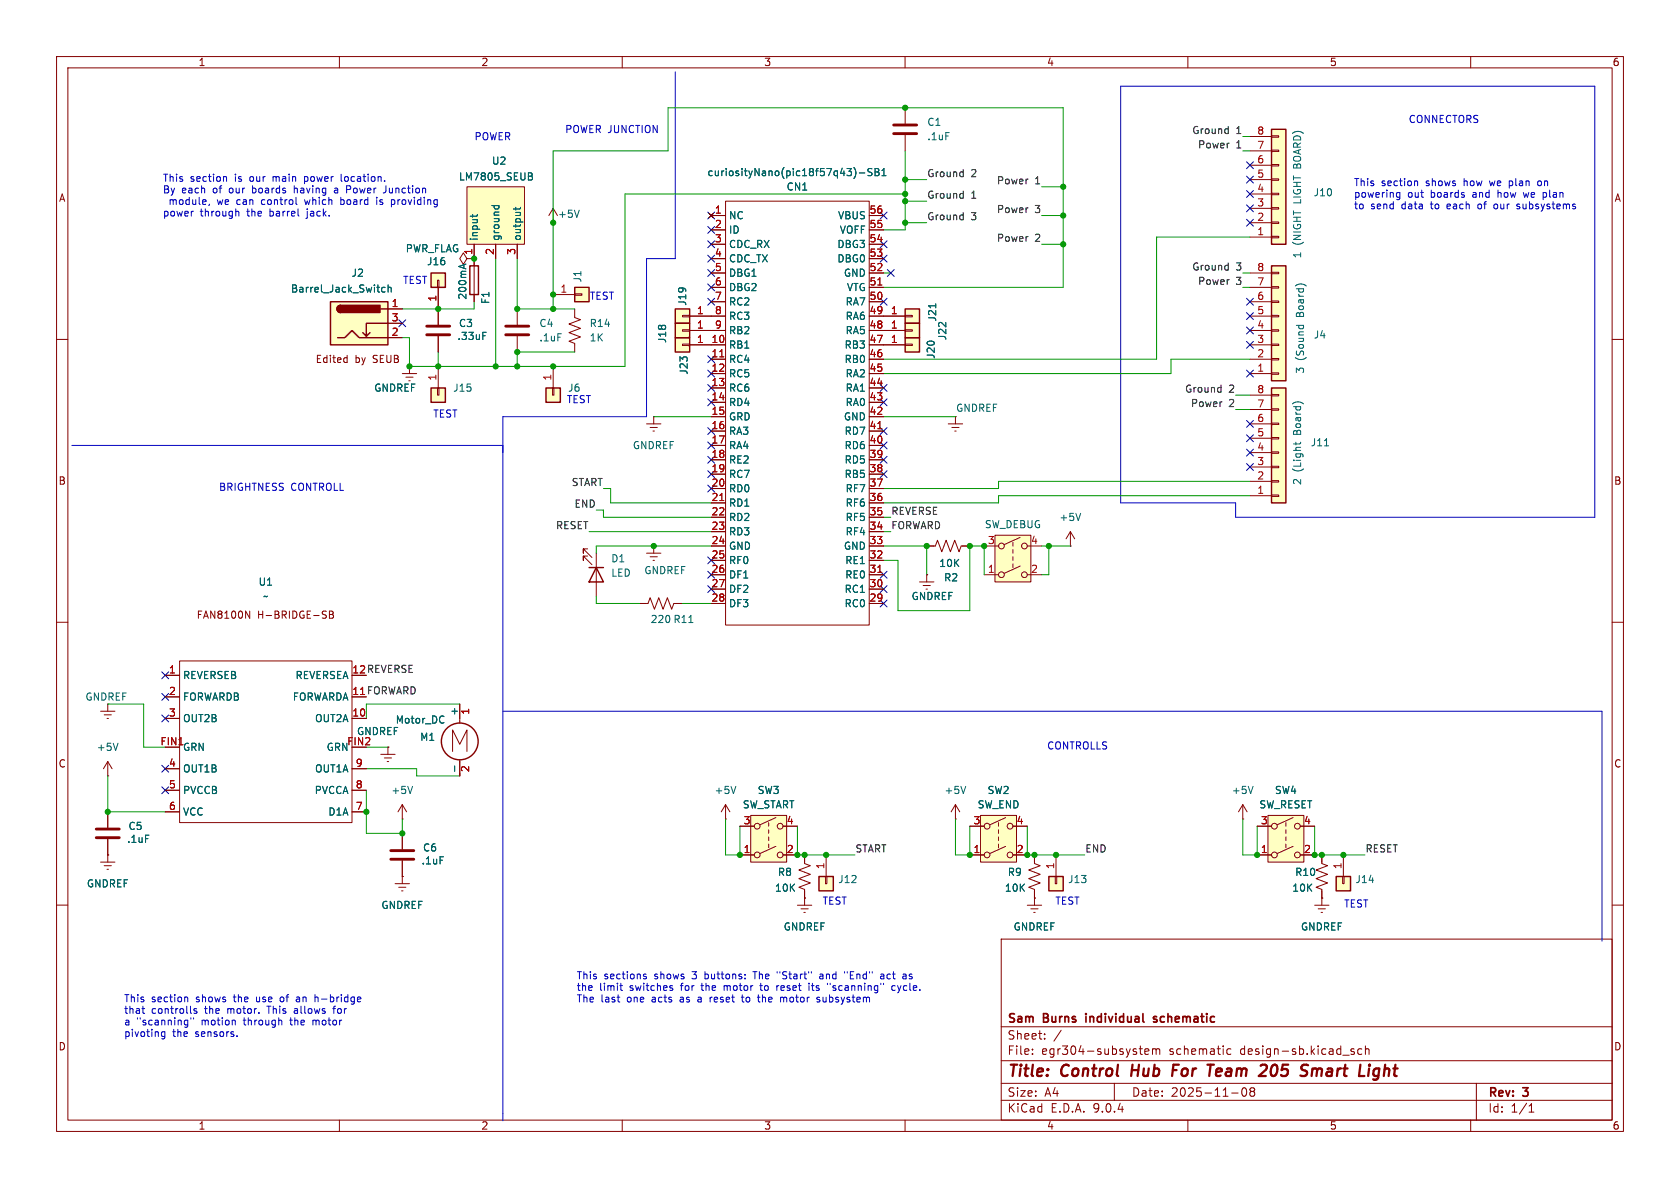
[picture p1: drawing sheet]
<svg xmlns="http://www.w3.org/2000/svg" width="297mm" height="210mm" viewBox="0 0 297 210" stroke-linecap="round" stroke-linejoin="round" font-family="sans-serif">
<g fill="none" stroke="#840000" stroke-width=".18">
<path d="M10 10h277v190h-277zM12 12h273v186h-273zM60 10v2M110 10v2M160 10v2M210 10v2M260 10v2M10 60h2M285 60h2M10 110h2M113 106.7h1.6l.3-1 .8 2 .8-2 .7 2 .8-2 .7 2 .4-1h1.5M285 110h2"/>
<path d="M10 160h2M177 166h108v32h-108zM285 160h2M60 198v2M110 198v2M160 198v2M177 194.5h108M177 191.5h108M177 187.5h108M177 181.5h108M182.5 186.3v.1M182.5 185.5v.1"/>
<path d="M184.7 183.6v.1M184.7 182.8v.1M187.6 182.1l-1.3 2M197 191.5v3M201.4 185.4h.6M201.8 186.4h.2M202.4 185.9l.7-.1-.1-.3-.4-.1-.2 .2 .1 .7h.5M203.7 185.5l.5-.1 .2 .2M203.7 185.4v1M204.4 185.6l.2-.2 .4 .1v.9M204.4 185.6v.8M210 198v2"/>
<path d="M217.6 185.5l-.4-.1-.3 .3v.4l.1 .2h.6M217.7 193.2h1.2M219.7 192.4l.2-.1a.81 .81 0 0 1 .6 .6 .81 .81 0 0 1-.3 .8l-.2 .1a.81 .81 0 0 1-.3-1.4zM221.2 192.9l-.2-.2 .2-.4 .5 .1 .1 .2-.3 .3M221.2 192.9l-.2 .3v.5l.2 .1 .5-.1 .1-.2-.1-.4-.2-.2M221.2 192.9h.3M238.9 185.5h.5M238.9 185.8l.5 .2 .1 .2-.3 .2-.4-.1M240.7 185.5l-.4-.1-.3 .3v.4l.2 .2h.5M241.4 185.5l.2-.1 .4 .1v.9M241.4 184.9v1.5M260 198v2"/>
<path d="M261 191.5v6.5M270.3 196.6h.9M270.3 195.5l.4-.4v1.5"/>
</g>
<g fill="none" stroke="#840000" stroke-width=".4">
<path d="M200.2 188.2l-.2 2M207.3 189.2h.7M208.4 188.2h-.9l-.3 2M215.8 188.9l-.6 .1-.2 .9 .2 .3h.4M216 189.4l-1 .1M225.3 188.2a1.41 1.41 0 0 0-.5 1.9l.4 .1M232 189.1a.49 .49 0 0 1 .9 .1M232 188.9l-.1 1.3M232.9 189.2l-.2 1M233.5 188.9l-.5 .1-.1 .2M243.1 189l.2-.1 .5 .1M243.7 190.1l-.6 .1"/>
<path d="M243.8 188.9l-.2 1.6a.62 .62 0 0 1-.7 .4"/>
</g>
<path d="M192 179.2v.1M192 179.7v1M204.5 179.8l-.4-.1-.2 .2 .1 .2 .5 .2v.3h-.6" fill="none" stroke="#840000" stroke-width=".3"/>
<path d="M121.8 110.1h.7" fill="none" stroke="#006464" stroke-width=".18"/>
<path d="M224.2 144.1h6.3v8.3h-6.3z" fill="#ffffc2"/>
<g fill="none" stroke="#840000" stroke-width=".18">
<path d="M103.9 97h-.8v.8v-.8l1.5 1.6M103.9 98.3h-.8v.8v-.8l1.5 1.5M105.4 97.8v7.6M114.3 97.8h2.5M114.9 98.4h1.3M115.4 99.1h.3M115.6 96.5h.1M115.6 96.5v1.3M222.2 146.1h2.6M222.2 151.1h2.6M224.2 144.1h6.3v8.3h-6.3zM227.3 145.4v.7"/>
<path d="M227.3 146.7v.6M227.3 148v.6M227.3 149.2v.7M228.6 144.5l-2.8 1.3M228.6 149.6l-2.8 1.3M229.9 146.1h2.5M229.9 151.1h2.5"/>
<circle cx="225.3" cy="146.1" r=".51"/>
<circle cx="225.3" cy="151.1" r=".51"/>
<circle cx="229.4" cy="146.1" r=".51"/>
<circle cx="229.4" cy="151.1" r=".51"/>
</g>
<path d="M104.1 100.3h2.6M105.4 100.3l1.3 2.6h-2.6z" fill="none" stroke="#840000" stroke-width=".25"/>
<path d="M132.7 144.1h6.4v8.3h-6.4z" fill="#ffffc2"/>
<g fill="none" stroke="#840000" stroke-width=".18">
<path d="M125.3 37.7l.8 .8M125.7 38.1h2.6M126.1 37.7l-.8 .8M128.3 35.6h25.4v74.9h-25.4zM153.7 38.1h2.5M125.7 40.6h2.6M125.7 43.2h2.6M125.7 45.7h2.6M125.7 48.3h2.6M125.7 50.8h2.6M125.7 53.3h2.6M125.7 55.9h2.6"/>
<path d="M125.7 58.4h2.6M153.7 40.6h2.5M153.7 43.2h2.5M153.7 45.7h2.5M153.7 48.3h2.5M153.7 50.8h2.5M153.7 53.3h2.5M153.7 55.9h2.5M153.7 58.4h2.5M71.1 66h2.6M71.8 66.7h1.2M72.3 67.3h.2"/>
<path d="M72.4 64.8h.1M72.4 64.8v1.2M125.7 61h2.6M125.7 63.5h2.6M125.7 66h2.6M125.7 68.6h2.6M125.7 71.1h2.6M125.7 73.7h2.6M125.7 76.2h2.6M125.7 78.7h2.6M153.7 61h2.5M153.7 63.5h2.5"/>
<path d="M153.7 66h2.5M153.7 68.6h2.5M153.7 71.1h2.5M153.7 73.7h2.5M153.7 76.2h2.5M153.7 78.7h2.5M125.7 81.3h2.6M125.7 83.8h2.6M125.7 86.4h2.6M125.7 88.9h2.6M125.7 91.4h2.6M125.7 94h2.6"/>
<path d="M125.7 96.5h2.6M125.7 99.1h2.6M153.7 81.3h2.5M153.7 83.8h2.5M153.7 86.4h2.5M153.7 88.9h2.5M153.7 91.4h2.5M153.7 94h2.5M153.7 96.5h2.5M153.7 99.1h2.5M125.7 101.6h2.6M125.7 104.1h2.6"/>
<path d="M125.7 106.7h2.6M153.7 101.6h2.5M153.7 104.1h2.5M153.7 106.7h2.5M128.3 144.8h.1M128.3 142.2l-.8 1.3M128.3 142.2l.7 1.3M128.3 142.2v2.6M130.8 146.1h2.5M130.8 151.1h2.5M132.7 144.1h6.4v8.3h-6.4zM135.9 145.4v.7"/>
<path d="M135.9 146.7v.6M135.9 148v.6M135.9 149.2v.7M137.2 144.5l-2.8 1.3M137.2 149.6l-2.8 1.3M138.4 146.1h2.6M138.4 151.1h2.6M219.7 144.8h.1M219.7 142.2l-.8 1.3M219.7 142.2l.8 1.3M219.7 142.2v2.6"/>
<circle cx="133.9" cy="151.1" r=".51"/>
<circle cx="133.9" cy="146.1" r=".51"/>
<circle cx="137.9" cy="151.1" r=".51"/>
<circle cx="137.9" cy="146.1" r=".51"/>
</g>
<path d="M150.9 29.6a1.46 1.46 0 0 1 0 1.9M151.9 30.6h1M154.2 29.9l-.5-.1-.2 .1v.4l.5 .2 .2 .3-.3 .3-.5-.1M154.7 29.8h.4l.3 .2-.3 .4 .3 .1v.3l-.2 .3h-.5zM154.7 30.4h.4M155.9 31.1h.7M155.9 30.2l.4-.4v1.3M130.1 139l-.4 1.3M221.5 139l-.4 1.3" fill="none" stroke="#006464" stroke-width=".18"/>
<path d="M155.2 50.4h.7M127.2 63.1h.8M155.2 75.8h.7M127.2 88.5h.8M155.2 101.2h.7" fill="none" stroke="#a90000" stroke-width=".18"/>
<path d="M76.2 68.6h2.5v2.5h-2.5z" fill="#ffffc2"/>
<path d="M76.2 68.6h2.5v2.5h-2.5z" fill="none" stroke="#840000" stroke-width=".25"/>
<path d="M77.3 68.6h.3v1.3h-.3zM77.5 64.8v3.8" fill="none" stroke="#840000" stroke-width=".18"/>
<path d="M58.4 53.3h10.2v7.7h-10.2z" fill="#ffffc2"/>
<path d="M58.4 53.3h10.2v7.7h-10.2zM59.7 59.7h1.3l1.2-1.3 1.3 1.3h5.1M60.2 54a.64 .64 0 0 0-.6 .6 .64 .64 0 0 0 .6 .6M65.4 58.8l-.6 .6M67.3 54.6h1.3M68.6 57.2h-3.8v2.2l-.7-.6" fill="none" stroke="#840000" stroke-width=".25"/>
<g fill="#840000" stroke="#840000" stroke-width=".25">
<path d="M59.7 54.2l.5-.2v1.2a.63 .63 0 0 1-.6-.3 .63 .63 0 0 1 .1-.7z"/>
<path d="M60.2 54h7v1.2h-7z"/>
</g>
<path d="M68.6 54.6h2.5M68.6 57.2h2.5M68.6 59.7h2.5M61 63.2l.4 .1M61.4 62.8v1.3M61.4 64l-.4 .1" fill="none" stroke="#840000" stroke-width=".18"/>
<path d="M68.1 50.8h-.4l-.2 .2 .1 .6h.5M68.6 50.9l.2-.1h.3l.1 .8M68.6 50.4v1.2" fill="none" stroke="#006464" stroke-width=".18"/>
<path d="M236.2 154.9h2.6v2.6h-2.6z" fill="#ffffc2"/>
<path d="M236.2 154.9h2.6v2.6h-2.6z" fill="none" stroke="#840000" stroke-width=".25"/>
<path d="M237.4 154.9h.2v1.3h-.2zM237.5 151.1v3.8" fill="none" stroke="#840000" stroke-width=".18"/>
<path d="M101.6 50.8h2.5v2.5h-2.5z" fill="#ffffc2"/>
<path d="M101.6 50.8h2.5v2.5h-2.5z" fill="none" stroke="#840000" stroke-width=".25"/>
<path d="M91.4 54.6v2.8M91.4 59.4v2.8M97.8 52.1h3.8M101.6 51.9h1.3v.3h-1.3zM101.6 54.6v1.5l1 .4-2 .8 2 .7-2 .8 2 .8-2 .7 1 .4v1.5" fill="none" stroke="#840000" stroke-width=".18"/>
<path d="M89.4 57.7h4.1M89.4 59.2h4.1" fill="none" stroke="#840000" stroke-width=".51"/>
<path d="M160 54.6h2.6v2.6h-2.6z" fill="#ffffc2"/>
<path d="M160 54.6h2.6v2.6h-2.6z" fill="none" stroke="#840000" stroke-width=".25"/>
<path d="M97.8 39.4h.1M97.8 36.8l-.8 1.3M97.8 36.8l.8 1.3M97.8 36.8v2.6M156.2 55.9h3.8M160 55.8h1.3v.2h-1.3z" fill="none" stroke="#840000" stroke-width=".18"/>
<path d="M102.4 37.2l-.4 1.2M165.4 53.7v.7" fill="none" stroke="#006464" stroke-width=".18"/>
<path d="M224.8 22.9h2.5v20.3h-2.5z" fill="#ffffc2"/>
<path d="M224.8 22.9h2.5v20.3h-2.5z" fill="none" stroke="#840000" stroke-width=".25"/>
<g fill="none" stroke="#840000" stroke-width=".18">
<path d="M221 39.4h3.8M221 36.8h3.8M221 34.3h3.8M221 31.8h3.8M221 29.2h3.8M221 26.7h3.8M221 24.1h3.8M224.8 39.2h1.3v.3h-1.3zM224.8 36.7h1.3v.3h-1.3zM224.8 34.2h1.3v.2h-1.3zM224.8 31.6h1.3v.3h-1.3zM224.8 29.1h1.3v.2h-1.3z"/>
<path d="M224.8 26.5h1.3v.3h-1.3zM224.8 24h1.3v.3h-1.3zM221 41.9h3.8M224.8 41.8h1.3v.2h-1.3z"/>
</g>
<path d="M82.5 33h10.2v10.2h-10.2z" fill="#ffffc2"/>
<path d="M82.5 33h10.2v10.2h-10.2zM83.8 43.2v2.5M87.6 43.2v2.5M91.4 43.2v2.5" fill="none" stroke="#840000" stroke-width=".18"/>
<path d="M83.6 37.9v.5M84.4 37.9l-.2 .3h-1.1M86.9 36.3h1.3M87.4 36.3v.4M88.1 36.3l.1 .4M91.2 36.6v.5M92 36.6l-.2 .3h-1.1M93.4 30.6l.6 .1 .1 .2-.3 .3M93.4 31.2h.4M93.8 31.2l.3 .2v.3l-.7 .1" fill="none" stroke="#006464" stroke-width=".18"/>
<path d="M160 59.7h2.6v2.5h-2.6z" fill="#ffffc2"/>
<path d="M160 59.7h2.6v2.5h-2.6z" fill="none" stroke="#840000" stroke-width=".25"/>
<path d="M156.2 61h3.8M160 60.8h1.3v.3h-1.3z" fill="none" stroke="#840000" stroke-width=".18"/>
<path d="M76.2 48.3h2.5v2.5h-2.5z" fill="#ffffc2"/>
<path d="M76.2 48.3h2.5v2.5h-2.5zM83.1 47h1.5v5.1h-1.5z" fill="none" stroke="#840000" stroke-width=".25"/>
<path d="M77.3 49.5h.3v1.3h-.3zM77.5 50.8v6.6M77.5 59.4v2.8M82.5 45.7l-.6-1-.6 1 .6 1 .6-1h1.3M83.8 45.7h.1M83.8 45.7v7.6M189.2 96.5h.1M189.2 94l-.7 1.3M189.2 94l.8 1.3M189.2 94v2.5" fill="none" stroke="#840000" stroke-width=".18"/>
<path d="M82 46.8v.6M82.4 46.7l-1.3 .4M85.4 58.7h.6M191 90.7l-.4 1.3" fill="none" stroke="#006464" stroke-width=".18"/>
<path d="M75.4 57.7h4.1M75.4 59.2h4.1" fill="none" stroke="#840000" stroke-width=".51"/>
<path d="M175.9 94.6h6.3v8.3h-6.3z" fill="#ffffc2"/>
<g fill="none" stroke="#840000" stroke-width=".18">
<path d="M174 96.5h2.5M175.9 94.6h6.3v8.3h-6.3zM179.1 95.9v.6M179.1 97.2v.6M179.1 98.4v.7M179.1 99.7v.6M180.3 95l-2.8 1.3M181.6 96.5h2.5M174 101.6h2.5M180.3 100.1l-2.8 1.2M181.6 101.6h2.5M67.3 133.4h2.5"/>
<path d="M67.9 134h1.3M68.5 134.6h.2M68.6 132.1h.1M68.6 132.1v1.3"/>
<circle cx="177" cy="96.5" r=".51"/>
<circle cx="181.1" cy="96.5" r=".51"/>
<circle cx="177" cy="101.6" r=".51"/>
<circle cx="181.1" cy="101.6" r=".51"/>
</g>
<path d="M160 57.2h2.6v2.5h-2.6z" fill="#ffffc2"/>
<g fill="none" stroke="#840000" stroke-width=".25">
<path d="M160 57.2h2.6v2.5h-2.6z"/>
<circle cx="81.3" cy="131.1" r="3.3"/>
</g>
<path d="M156.2 58.4h3.8M160 58.3h1.3v.2h-1.3zM80 132.8v-3.8l1.3 2.6 1.2-2.6v3.8M81.3 124.5v3.3M81.3 134.3v2.9" fill="none" stroke="#840000" stroke-width=".18"/>
<path d="M78.4 126.6l.1 .1M78.5 127.7l-.1 .1M80.4 135.4v1" fill="none" stroke="#006464" stroke-width=".18"/>
<path d="M119.4 54.6h2.5v2.6h-2.5z" fill="#ffffc2"/>
<path d="M119.4 54.6h2.5v2.6h-2.5z" fill="none" stroke="#840000" stroke-width=".25"/>
<g fill="none" stroke="#840000" stroke-width=".18">
<path d="M120.6 55.8h1.3v.2h-1.3zM121.9 55.9h3.8M17.8 125.7h2.5M18.4 126.4h1.3M18.9 127h.3M19 137.2h.1M19 124.5v1.2M19 134.6v2.6M19 134.6l-.7 1.3M19 134.6l.8 1.3M69.8 156.2h2.6M70.5 156.8h1.3"/>
<path d="M71 157.5h.2M71.1 154.9h.1M71.1 147.3v2.8M71.1 152.1v4.1"/>
</g>
<path d="M20.9 131.4l-.5 1.3" fill="none" stroke="#006464" stroke-width=".18"/>
<path d="M69.1 150.4h4.1M69.1 151.9h4.1" fill="none" stroke="#840000" stroke-width=".51"/>
<path d="M119.4 59.7h2.5v2.5h-2.5z" fill="#ffffc2"/>
<path d="M119.4 59.7h2.5v2.5h-2.5z" fill="none" stroke="#840000" stroke-width=".25"/>
<path d="M120.6 60.8h1.3v.3h-1.3zM121.9 61h3.8" fill="none" stroke="#840000" stroke-width=".18"/>
<path d="M119.4 57.2h2.5v2.5h-2.5z" fill="#ffffc2"/>
<path d="M119.4 57.2h2.5v2.5h-2.5z" fill="none" stroke="#840000" stroke-width=".25"/>
<path d="M160 19.1v2.7M160 23.9v2.8M120.6 58.3h1.3v.2h-1.3zM121.9 58.4h3.8M17.8 152.4h2.5M18.4 153h1.3M18.9 153.7h.3M19 151.1h.1M19 143.5v2.8M19 148.3v4.1M142.2 151.1v1.6l1.1 .3-2.1 .8 2.1 .8-2.1 .7 2.1 .8-2.1 .7 1 .4v1.6" fill="none" stroke="#840000" stroke-width=".18"/>
<path d="M158 22.1h4.1M158 23.6h4.1M17 146.6h4.1M17 148.1h4.1" fill="none" stroke="#840000" stroke-width=".51"/>
<path d="M224.8 47h2.5v20.3h-2.5z" fill="#ffffc2"/>
<path d="M224.8 47h2.5v20.3h-2.5z" fill="none" stroke="#840000" stroke-width=".25"/>
<g fill="none" stroke="#840000" stroke-width=".18">
<path d="M221 58.4h3.8M221 55.9h3.8M221 53.3h3.8M221 50.8h3.8M221 48.3h3.8M224.8 58.3h1.3v.2h-1.3zM224.8 55.8h1.3v.2h-1.3zM224.8 53.2h1.3v.3h-1.3zM224.8 50.7h1.3v.2h-1.3zM224.8 48.1h1.3v.3h-1.3zM221 66h3.8M221 63.5h3.8"/>
<path d="M221 61h3.8M224.8 65.9h1.3v.3h-1.3zM224.8 63.4h1.3v.2h-1.3zM224.8 60.8h1.3v.3h-1.3zM168.9 144.8h.1M168.9 142.2l-.8 1.3M168.9 142.2l.8 1.3M168.9 142.2v2.6M182.9 158.8h.1M182.9 158.8v1.2M233.7 158.8h.1M233.7 151.1v1.6l1 .3-2 .8 2 .8-2 .7 2 .8-2 .7 1 .4v2.8"/>
<path d="M181.6 160h2.5M182.2 160.7h1.3M182.8 161.3h.2M232.4 160h2.5M233 160.7h1.3M233.6 161.3h.2"/>
</g>
<path d="M229.2 57.5h1.2M229.7 57.5l-.1 .1M230.4 57.5v.1M170.7 139l-.4 1.3" fill="none" stroke="#006464" stroke-width=".18"/>
<path d="M185.4 154.9h2.6v2.6h-2.6z" fill="#ffffc2"/>
<path d="M185.4 154.9h2.6v2.6h-2.6z" fill="none" stroke="#840000" stroke-width=".25"/>
<path d="M182.9 151.1v1.6l1 .3-2 .8 2 .8-2 .7 2 .8-2 .7 1 .4v1.6M186.6 154.9h.2v1.3h-.2zM186.7 151.1v3.8" fill="none" stroke="#840000" stroke-width=".18"/>
<path d="M173.4 144.1h6.3v8.3h-6.3z" fill="#ffffc2"/>
<g fill="none" stroke="#840000" stroke-width=".18">
<path d="M171.4 146.1h2.6M171.4 151.1h2.6M173.4 144.1h6.3v8.3h-6.3zM176.5 145.4v.7M176.5 146.7v.6M176.5 148v.6M176.5 149.2v.7M177.8 144.5l-2.8 1.3M177.8 149.6l-2.8 1.3M179.1 146.1h2.5M179.1 151.1h2.5"/>
<circle cx="174.5" cy="146.1" r=".51"/>
<circle cx="174.5" cy="151.1" r=".51"/>
<circle cx="178.6" cy="151.1" r=".51"/>
<circle cx="178.6" cy="146.1" r=".51"/>
</g>
<path d="M224.8 68.6h2.5v20.3h-2.5z" fill="#ffffc2"/>
<path d="M224.8 68.6h2.5v20.3h-2.5z" fill="none" stroke="#840000" stroke-width=".25"/>
<g fill="none" stroke="#840000" stroke-width=".18">
<path d="M221 77.5h3.8M221 74.9h3.8M221 72.4h3.8M221 69.9h3.8M224.8 79.9h1.3v.2h-1.3zM224.8 77.3h1.3v.3h-1.3zM224.8 74.8h1.3v.3h-1.3zM224.8 72.3h1.3v.2h-1.3zM224.8 69.7h1.3v.3h-1.3zM221 87.6h3.8M221 85.1h3.8M221 82.6h3.8"/>
<path d="M221 80h3.8M224.8 87.5h1.3v.3h-1.3zM224.8 85h1.3v.2h-1.3zM224.8 82.4h1.3v.3h-1.3zM29.2 119.4h2.5M31.7 116.8h30.5v28.6h-30.5zM43.4 108l.7 1.3v-1.3M57.5 108l.2 .1M57.6 108.8v.4M58.2 108h.5l.2 .3-.2 .3 .2 .1 .1 .3-.3 .3h-.5zM58.2 108.6h.5M29.2 123.2h2.5"/>
<path d="M29.2 127h2.5M29.2 135.9h2.5M29.2 139.7h2.5M62.2 127h2.6M62.2 135.9h2.6M62.2 139.7h2.6M29.2 143.5h2.5M62.2 143.5h2.6M71.1 144.8h.1M71.1 142.2l-.7 1.3M71.1 142.2l.8 1.3M71.1 142.2v2.6"/>
</g>
<path d="M229.1 78.2v.5M229.9 78.2l-.1 .3M234.2 78.8h.7M72.9 139l-.4 1.3" fill="none" stroke="#006464" stroke-width=".18"/>
<path d="M96.5 68.6h2.6v2.5h-2.6z" fill="#ffffc2"/>
<path d="M96.5 68.6h2.6v2.5h-2.6z" fill="none" stroke="#840000" stroke-width=".25"/>
<path d="M97.7 68.6h.2v1.3h-.2zM97.8 64.8v3.8M114.3 74.9h2.5M114.9 75.6h1.3M115.4 76.2h.3M115.6 73.7h.1M115.6 73.7v1.2M142.2 158.8h.1M142.2 158.8v1.2M141 160h2.5M141.6 160.7h1.3M142.1 161.3h.3" fill="none" stroke="#840000" stroke-width=".18"/>
<path d="M144.8 154.9h2.5v2.6h-2.5z" fill="#ffffc2"/>
<path d="M144.8 154.9h2.5v2.6h-2.5z" fill="none" stroke="#840000" stroke-width=".25"/>
<g fill="none" stroke="#840000" stroke-width=".18">
<path d="M125.3 37.7l.8 .8M125.7 38.1h2.6M126.1 37.7l-.8 .8M153.7 38.1h2.5M68.6 54.6h2.5M68.6 57.2h2.5M68.6 59.7h2.5M77.5 50.8v6.6M77.5 59.4v2.8M83.8 45.7h.1M83.8 43.2v3.8M83.8 52.1v1.2"/>
<path d="M87.6 43.2v2.5M91.4 43.2v2.5M121.9 55.9h6.4M121.9 58.4h6.4M125.7 40.6h2.6M125.7 43.2h2.6M125.7 45.7h2.6M125.7 48.3h2.6M125.7 50.8h2.6M125.7 53.3h2.6M153.7 40.6h2.5M153.7 43.2h2.5"/>
<path d="M153.7 45.7h2.5M153.7 48.3h2.5M153.7 50.8h2.5M153.7 53.3h2.5M153.7 55.9h6.3M153.7 58.4h6.3M72.4 64.8h.1M121.9 61h6.4M125.7 76.2h2.6M125.7 63.5h2.6M125.7 66h2.6M125.7 68.6h2.6"/>
<path d="M125.7 71.1h2.6M125.7 73.7h2.6M125.7 78.7h2.6M153.7 76.2h2.5M153.7 61h6.3M153.7 63.5h2.5M153.7 66h2.5M153.7 68.6h2.5M153.7 71.1h2.5M153.7 73.7h2.5M153.7 78.7h2.5M167.6 74.9h2.6"/>
<path d="M168.3 75.6h1.2M168.8 76.2h.2M168.9 73.7h.1M168.9 73.7v1.2M125.7 96.5h2.6M125.7 81.3h2.6M125.7 83.8h2.6M125.7 86.4h2.6M125.7 88.9h2.6M125.7 91.4h2.6M125.7 94h2.6M125.7 99.1h2.6"/>
<path d="M153.7 96.5h2.5M153.7 81.3h2.5M153.7 83.8h2.5M153.7 86.4h2.5M153.7 88.9h2.5M153.7 91.4h2.5M153.7 94h2.5M153.7 99.1h2.5M163.8 96.5h1.6l.3-1 .8 2 .8-2 .7 2 .8-2 .7 2 .4-1h1.5M29.2 119.4h2.5M125.7 104.1h2.6M125.7 101.6h2.6"/>
<path d="M125.7 106.7h2.6M153.7 104.1h2.5M153.7 101.6h2.5M153.7 106.7h2.5M162.6 102.9h2.5M163.2 103.5h1.3M163.7 104.1h.3M163.8 101.6h.1M163.8 101.6v1.3M29.2 123.2h2.5M29.2 127h2.5M29.2 135.9h2.5"/>
<path d="M29.2 139.7h2.5M62.2 127h2.6M62.2 135.9h2.6M62.2 139.7h2.6M68.6 132.1h.1M81.3 124.5v2.5M81.3 134.6v2.6M19 151.1h.1M19 143.5v2.8M19 148.3v2.8M29.2 143.5h2.5M62.2 143.5h2.6"/>
<path d="M71.1 154.9h.1M71.1 147.3v2.8M71.1 152.1v2.8M130.8 146.1h2.5M130.8 151.1h2.5M138.4 146.1h2.6M138.4 151.1h2.6M142.2 158.8h.1M142.2 151.1v1.3M142.2 157.5v1.3M145.9 154.9h.3v1.3h-.3zM146 151.1v3.8"/>
<path d="M171.4 146.1h2.6M171.4 151.1h2.6M179.1 146.1h2.5M179.1 151.1h2.5M182.9 158.8h.1M182.9 151.1v1.3M182.9 157.5v1.3M222.2 146.1h2.6M222.2 151.1h2.6M229.9 146.1h2.5M229.9 151.1h2.5M233.7 158.8h.1"/>
<path d="M233.7 151.1v1.3M233.7 157.5v1.3"/>
</g>
<g fill="none" stroke="#0f0f0f" stroke-width=".18">
<path d="M170.2 34.2l.1 .1M170.2 38l.1 .1M170.2 30.4l.1 .1M170.3 30v1.2M170.3 33.8v1.2M170.3 37.6v1.3M170.3 35h-.1M170.3 38.8l-.1 .1M170.3 31.2h-.1M217 22.8h.1M217.1 22.3v1.3M217.1 23.6h-.1"/>
<path d="M217 46.9l.1 .1M217.1 46.5v1.2M217.1 47.7h-.1M215.7 68.5l.2 .1M215.9 68.1v1.2M215.9 69.3h-.2"/>
</g>
<g fill="none" stroke="#0000c2" stroke-width=".18">
<path d="M119.4 12.7v33h-5.1v28h-25.4v124.4M198.1 15.2h83.8v76.2h-63.5v-2.5h-20.3zM34.1 37.3h.1M37 36.1l-.1 .2M39.7 31.2l.4 .2v.7M41.9 37.3l.3 .2v.7M52 32.8v1.3M52.2 33.3l-.2 .1M52.4 36.1h.1M53.8 35.3l.3 .8M53.8 31.2v1.3M53.8 32l.2 .1"/>
<path d="M54 31.2l-.2 .1M54.1 38.6h.1M59.6 33.6h-.3l-.2 .2 .1 .2 .4 .1M60.2 34.9v1.2M60.2 36.1h.4M60.3 30.8v1.1l.2 .2M60.6 35.3l-.4 .1M61.9 33.4l-.6 .1M66.6 35.3v.8M68.2 32.8v.9l-.3 .4M69.3 35.3l.4 .1 .1 .1-.1 .5-.4 .1M246.9 34.8l.2 .1 .4-.1"/>
<path d="M247.5 34v1.1l-.3 .2-.3-.1M247.5 34.1l-.4-.1-.2 .1M250.3 32l.3 .2v.6M261.4 36.1l-.1 .2 .1 .6M264.5 36.1h-.3l-.1 .2 .1 .5 .3 .1M266.8 32v1.3M266.8 32.8h.1M266.9 32h-.1M268.6 36.1h-.3l-.1 .2 .5 .4M268.7 36.7l-.2 .2h-.3M269.3 34l.2 .9M272.3 32h-.3l-.2 .2 .1 .5 .4 .1"/>
<path d="M272.8 34.8l.4 .1M273.2 34l-.4 .1M12.7 78.7h76.2M88.9 125.7h194.3v40.7M25.1 178.3h.5M25.3 179.1h.3M32.8 176.2l.4 .2v.7M33.7 179.9v.3M34.2 179.9v.3M34.8 178.4l-.3-.1-.2 .2v.2l.5 .1v.3h-.5M49.6 176.3l-.1 .2 .1 .5M52.2 178.7l-.2 .1 .2 .3"/>
<path d="M52.2 178.3l-.1 .1M52.8 176.2l-.4 .1M52.8 176.6h-.3l-.1 .2v.2l.4 .1M55.7 176.4l.4-.2 .1 .2M59 178.1v1M63.7 176.3l.1 .3-.6 .1M109.1 176.3h.5M109.5 177.1h.1M109.6 174.2h.5M109.8 173.8v1.1l.3 .2M113.8 172.6l.4 .1 .1 .2-.2 .1h-.4M113.8 172.3h.4"/>
<path d="M118.8 174.7l.1 .1-.1 .3M118.8 174.2l.1 .1M123.5 176.3h-.1M123.5 176.6l-.1 .2 .1 .3M125.9 176.3l-.4 .2M128 174.2v.9M128.2 174.2l-.2 .2M131 176.3h.5M131.2 175.9v1l.3 .2M133.1 171.8h.7M133.9 176.3h.5M134.2 177.1h.2"/>
<path d="M134.3 174.2h.5M134.5 173.8v1.1l.3 .2M137.7 174.2l-.4 .3M138.2 176.3l.3 .2M138.5 176.5v.6M139 176.3h-.3l-.2 .2M143 174.2v.9M143.4 174.2h.5M143.6 173.8v1.1l.2 .2M144.5 176.3h.4M144.5 176.6l.5 .3-.1 .2h-.4M145 172.3h.4"/>
<path d="M145.5 176.3l.1 .8M145.5 172.5l-.4 .1-.2 .1 .2 .3h.4M146.8 173.8v.3M147.3 175l.1 .1M147.3 174.3v.3M149.8 171.8v.2M155.7 172.3h.5l.1 .7M156.3 172.5l-.5 .1-.1 .1 .1 .3h.5M158.3 174.3l-.4-.1-.2 .3 .1 .5h.5M158.7 174.2l.3 .9M158.8 175.4l-.1 .1M160 172.2l.2 .2v.6"/>
<path d="M160.2 173h-.1M160.2 172.5l-.1 .1M28.7 182.4l-.2 .2 .1 .5 .2 .1h.3M29.1 182.4v1l-.2 .3-.3-.1M32.8 180.3l.4 .1M33.2 180.3v1.1l-.2 .2M33.2 181.1l-.4 .1M41.5 180.4l.1 .8M41.9 183.1v.1M55.3 180.3v.9M55.5 180.3l-.2 .2"/>
</g>
<g fill="none" stroke="#009600" stroke-width=".18">
<path d="M160 34.3h-49.5v30.5h-38.1v-5.1h-1.3M160 31.8h3.8M160 39.4h3.8M160 26.7v13.9h-3.8M160 35.6h3.8M184.1 33h3.9M184.1 38.1h3.9M219.7 26.7h1.3M219.7 24.1h1.3M83.8 53.3v1.3h-12.7M87.6 45.7v19.1M91.4 45.7v8.9h10.2"/>
<path d="M156.2 50.8h31.8v-31.7h-69.9v7.6h-20.3v27.9M156.2 48.3h1.3M184.1 43.2h3.9M219.7 48.3h1.3M219.7 50.8h1.3M221 41.9h-16.5v21.6h-48.3M77.5 62.2v2.6M101.6 62.2h-10.2v2.6M115.6 73.7h10.1M156.2 73.7h12.7M218.4 69.9h2.6M218.4 72.4h2.6"/>
<path d="M221 63.5h-14v2.5h-50.8M104.1 94h21.6M105.4 90.2h1.3v1.2h19M106.7 86.4h1.2v2.5h17.8M125.7 96.5h-20.3v1.3M156.2 99.1h2.5v8.9h12.7v-11.5h2.6v5.1M156.2 96.5h7.6v5.1M156.2 91.4h1.3M156.2 94h1.3M184.1 96.5h5.1M185.4 96.5v5.1h-1.3M221 85.1h-44.5v1.3h-20.3"/>
<path d="M221 87.6h-44.5v1.3h-20.3M105.4 105.4v1.3h7.6M120.6 106.7h5.1M19 137.2v6.3h10.2M19 124.5h6.4v7.6h3.8M64.8 139.7v7.6h6.3v-2.5M64.8 132.1h3.8M64.8 135.9h8.9v1.3h7.6M81.3 124.5h-16.5v2.5M128.3 144.8v6.3h2.5v-5M141 146.1v5h10.1M168.9 144.8v6.3h2.5v-5"/>
<path d="M181.6 146.1v5h10.2M219.7 144.8v6.3h2.5v-5M232.4 146.1v5h8.9"/>
</g>
<g fill="none" stroke="#000084" stroke-width=".18">
<path d="M125.1 37.5l1.2 1.2M126.3 37.5l-1.2 1.2M155.6 37.5l1.2 1.2M156.8 37.5l-1.2 1.2M220.4 38.8l1.2 1.2M220.4 36.2l1.2 1.2M220.4 33.7l1.2 1.2M220.4 28.6l1.2 1.2M220.4 31.1l1.2 1.3M221.6 38.8l-1.2 1.2M221.6 36.2l-1.2 1.2M221.6 33.7l-1.2 1.2"/>
<path d="M221.6 28.6l-1.2 1.2M221.6 31.1l-1.2 1.3M70.5 56.5l1.2 1.3M71.7 56.5l-1.2 1.3M125.1 50.2l1.2 1.2M125.1 40l1.2 1.2M125.1 45.1l1.2 1.2M125.1 47.7l1.2 1.2M125.1 42.6l1.2 1.2M125.1 52.7l1.2 1.2M126.3 50.2l-1.2 1.2M126.3 40l-1.2 1.2"/>
<path d="M126.3 45.1l-1.2 1.2M126.3 47.7l-1.2 1.2M126.3 42.6l-1.2 1.2M126.3 52.7l-1.2 1.2M155.6 52.7l1.2 1.2M155.6 45.1l1.2 1.2M155.6 42.6l1.2 1.2M156.8 45.1l-1.2 1.2M156.8 52.7l-1.2 1.2M156.8 42.6l-1.2 1.2M156.9 47.7l1.2 1.2M158.1 47.7l-1.2 1.2"/>
<path d="M220.4 52.7l1.2 1.2M220.4 57.8l1.2 1.2M220.4 55.3l1.2 1.2M221.6 52.7l-1.2 1.2M221.6 57.8l-1.2 1.2M221.6 55.3l-1.2 1.2M125.1 65.4l1.2 1.2M125.1 62.9l1.2 1.2M125.1 70.5l1.2 1.2M125.1 75.6l1.2 1.2M125.1 78.1l1.2 1.2M125.1 68l1.2 1.2"/>
<path d="M126.3 65.4l-1.2 1.2M126.3 62.9l-1.2 1.2M126.3 70.5l-1.2 1.2M126.3 75.6l-1.2 1.2M126.3 78.1l-1.2 1.2M126.3 68l-1.2 1.2M155.6 75.6l1.2 1.2M155.6 78.1l1.2 1.2M155.6 70.5l1.2 1.2M155.6 68l1.2 1.2M156.8 68l-1.2 1.2M156.8 70.5l-1.2 1.2"/>
<path d="M156.8 75.6l-1.2 1.2M156.8 78.1l-1.2 1.2M220.4 74.3l1.2 1.2M220.4 76.9l1.2 1.2M220.4 79.4l1.2 1.2M220.4 65.4l1.2 1.2M220.4 60.4l1.2 1.2M221.6 74.3l-1.2 1.2M221.6 76.9l-1.2 1.2M221.6 79.4l-1.2 1.2M221.6 65.4l-1.2 1.2M221.6 60.4l-1.2 1.2"/>
<path d="M125.1 98.5l1.2 1.2M125.1 80.7l1.2 1.2M125.1 85.8l1.2 1.2M125.1 83.2l1.2 1.2M126.3 98.5l-1.2 1.2M126.3 80.7l-1.2 1.2M126.3 85.8l-1.2 1.2M126.3 83.2l-1.2 1.2M155.6 80.7l1.2 1.2M155.6 83.2l1.2 1.2M156.8 80.7l-1.2 1.2M156.8 83.2l-1.2 1.2"/>
<path d="M220.4 81.9l1.2 1.3M221.6 81.9l-1.2 1.3M28.6 118.8l1.2 1.2M29.8 118.8l-1.2 1.2M125.1 101l1.2 1.2M125.1 103.5l1.2 1.2M126.3 101l-1.2 1.2M126.3 103.5l-1.2 1.2M155.6 103.5l1.2 1.2M155.6 106.1l1.2 1.2M155.6 101l1.2 1.2M156.8 103.5l-1.2 1.2"/>
<path d="M156.8 101l-1.2 1.2M156.8 106.1l-1.2 1.2M28.6 122.6l1.2 1.2M28.6 126.4l1.2 1.2M28.6 135.3l1.2 1.2M28.6 139.1l1.2 1.2M29.8 122.6l-1.2 1.2M29.8 126.4l-1.2 1.2M29.8 135.3l-1.2 1.2M29.8 139.1l-1.2 1.2"/>
</g>
<g fill="none" stroke="#006464" stroke-width=".18">
<path d="M83.6 37.9v.5M84.4 37.9l-.2 .3h-1.1M86.9 36.3h1.3M87.4 36.3v.4M88.1 36.3l.1 .4M91.2 36.6v.5M92 36.6l-.2 .3h-1.1M93.4 30.6l.6 .1 .1 .2-.3 .3M93.4 31.2h.4M93.8 31.2l.3 .2v.3l-.7 .1M150.9 29.6a1.46 1.46 0 0 1 0 1.9M151.9 30.6h1"/>
<path d="M154.2 29.9l-.5-.1-.2 .1v.4l.5 .2 .2 .3-.3 .3-.5-.1M154.7 29.8h.4l.3 .2-.3 .4 .3 .1v.3l-.2 .3h-.5zM154.7 30.4h.4M155.9 31.1h.7M155.9 30.2l.4-.4v1.3M68.1 50.8h-.4l-.2 .2 .1 .6h.5M68.6 50.9l.2-.1h.3l.1 .8M68.6 50.4v1.2M82 46.8v.6M82.4 46.7l-1.3 .4M85.4 58.7h.6M165.4 53.7v.7"/>
<path d="M78.4 126.6l.1 .1M78.5 127.7l-.1 .1M80.4 135.4v1"/>
</g>
<path d="M155.2 50.4h.7M127.2 63.1h.8M155.2 75.8h.7M127.2 88.5h.8M155.2 101.2h.7" fill="none" stroke="#a90000" stroke-width=".18"/>
<g fill="#009600" stroke="#009600" stroke-width=".18">
<circle cx="77.5" cy="54.6" r=".46"/>
<circle cx="87.6" cy="64.8" r=".46"/>
<circle cx="91.4" cy="64.8" r=".46"/>
<circle cx="91.4" cy="62.2" r=".46"/>
<circle cx="77.5" cy="64.8" r=".46"/>
<circle cx="97.8" cy="54.6" r=".46"/>
<circle cx="97.8" cy="52.1" r=".46"/>
<circle cx="83.8" cy="45.7" r=".46"/>
<circle cx="97.8" cy="39.4" r=".46"/>
<circle cx="91.4" cy="54.6" r=".46"/>
<circle cx="64.8" cy="143.5" r=".46"/>
<circle cx="19" cy="143.5" r=".46"/>
<circle cx="71.1" cy="147.3" r=".46"/>
<circle cx="163.8" cy="96.5" r=".46"/>
<circle cx="142.2" cy="151.1" r=".46"/>
<circle cx="146" cy="151.1" r=".46"/>
<circle cx="130.8" cy="151.1" r=".46"/>
<circle cx="141" cy="151.1" r=".46"/>
<circle cx="171.4" cy="151.1" r=".46"/>
<circle cx="115.6" cy="96.5" r=".46"/>
<circle cx="72.4" cy="64.8" r=".46"/>
<circle cx="174" cy="96.5" r=".46"/>
<circle cx="171.4" cy="96.5" r=".46"/>
<circle cx="185.4" cy="96.5" r=".46"/>
<circle cx="160" cy="31.8" r=".46"/>
<circle cx="160" cy="34.3" r=".46"/>
<circle cx="160" cy="19.1" r=".46"/>
<circle cx="188" cy="38.1" r=".46"/>
<circle cx="188" cy="33" r=".46"/>
<circle cx="97.8" cy="64.8" r=".46"/>
<circle cx="160" cy="39.4" r=".46"/>
<circle cx="160" cy="35.6" r=".46"/>
<circle cx="188" cy="43.2" r=".46"/>
<circle cx="233.7" cy="151.1" r=".46"/>
<circle cx="237.5" cy="151.1" r=".46"/>
<circle cx="232.4" cy="151.1" r=".46"/>
<circle cx="186.7" cy="151.1" r=".46"/>
<circle cx="181.6" cy="151.1" r=".46"/>
<circle cx="182.9" cy="151.1" r=".46"/>
<circle cx="222.2" cy="151.1" r=".46"/>
</g>
<g font-size="2.8" fill="#840000">
<text x="178" y="190.9">Title:</text>
<text x="187.7" y="190.9">Control</text>
<text x="200.8" y="190.9">Hub</text>
<text x="208.9" y="190.9">For</text>
<text x="216" y="190.9">Team</text>
<text x="226" y="190.9">205</text>
<text x="234" y="190.9">Smart</text>
<text x="245.1" y="190.9">Light</text>
</g>
<g font-size="2.1" fill="#840000">
<text x="178" y="184">Sheet:</text>
<text x="178" y="181.2">Sam</text>
<text x="184.5" y="181.2">Burns</text>
<text x="192.6" y="181.2">individual</text>
<text x="205.2" y="181.2">schematic</text>
<text x="178" y="186.7">File:</text>
<text x="184.1" y="186.7">egr304-subsystem</text>
<text x="206.7" y="186.7">schematic</text>
<text x="219.4" y="186.7">design-sb.kicad_sch</text>
<text x="178" y="196.9">KiCad</text>
<text x="178" y="194.1">Size:</text>
<text x="184.7" y="194.1">A4</text>
<text x="185.7" y="196.9">E.D.A.</text>
<text x="193.3" y="196.9">9.0.4</text>
<text x="200" y="194.1">Date:</text>
<text x="207" y="194.1">2025-11-08</text>
<text x="263" y="194.3">Rev:</text>
<text x="263" y="196.9">Id:</text>
<text x="267.1" y="196.9">1/1</text>
<text x="269.4" y="194.3">3</text>
</g>
<g font-size="1.8" fill="#840000">
<text x="35" y="11.9">1</text>
<text x="85" y="11.9">2</text>
<text x="135" y="11.9">3</text>
<text x="185" y="11.9">4</text>
<text x="235" y="11.9">5</text>
<text x="285" y="11.9">6</text>
<text x="10.3" y="35.9">A</text>
<text x="285.3" y="35.9">A</text>
<text x="55.7" y="64.4">Edited</text>
<text x="62.7" y="64.4">by</text>
<text x="66" y="64.4">SEUB</text>
<text x="10.3" y="85.9">B</text>
<text x="285.3" y="85.9">B</text>
<text x="34.7" y="109.6">FAN8100N</text>
<text x="45.5" y="109.6">H-BRIDGE-SB</text>
<text x="62.2" y="119.1">12 REVERSE</text>
<text x="10.3" y="135.9">C</text>
<text x="285.3" y="135.9">C</text>
<text x="10.3" y="185.9">D</text>
<text x="285.3" y="185.9">D</text>
<text x="35" y="199.9">1</text>
<text x="85" y="199.9">2</text>
<text x="135" y="199.9">3</text>
<text x="185" y="199.9">4</text>
<text x="235" y="199.9">5</text>
<text x="285" y="199.9">6</text>
</g>
<g font-size="1.8" fill="#0000c2">
<text x="99.8" y="23.7">POWER JUNCTION</text>
<text x="248.9" y="21.9">CONNECTORS</text>
<text x="83.8" y="25">POWER</text>
<text x="28.7" y="32.3">This</text>
<text x="28.7" y="34.4">By</text>
<text x="32.1" y="34.4">each</text>
<text x="33.6" y="32.3">section</text>
<text x="37.8" y="34.4">of</text>
<text x="40.8" y="34.4">our</text>
<text x="41.6" y="32.3">is</text>
<text x="44.4" y="32.3">our</text>
<text x="45.1" y="34.4">boards</text>
<text x="48.7" y="32.3">main</text>
<text x="52.6" y="34.4">having</text>
<text x="54.5" y="32.3">power</text>
<text x="60" y="34.4">a</text>
<text x="61.1" y="32.3">location.</text>
<text x="62.3" y="34.4">Power</text>
<text x="69.1" y="34.4">Junction</text>
<text x="239.3" y="33.1">This</text>
<text x="239.3" y="35.2">powering</text>
<text x="244.2" y="33.1">section</text>
<text x="248.8" y="35.2">out</text>
<text x="252.2" y="33.1">shows</text>
<text x="253" y="35.2">boards</text>
<text x="259" y="33.1">how</text>
<text x="260.6" y="35.2">and</text>
<text x="263.8" y="33.1">we</text>
<text x="265.2" y="35.2">how</text>
<text x="267.4" y="33.1">plan</text>
<text x="270" y="35.2">we</text>
<text x="272.7" y="33.1">on</text>
<text x="273.6" y="35.2">plan</text>
<text x="28.7" y="38.5">power</text>
<text x="29.9" y="36.4">module,</text>
<text x="35.4" y="38.5">through</text>
<text x="38.5" y="36.4">we</text>
<text x="42.1" y="36.4">can</text>
<text x="43.8" y="38.5">the</text>
<text x="46.7" y="36.4">control</text>
<text x="47.9" y="38.5">barrel</text>
<text x="54.6" y="36.4">which</text>
<text x="54.7" y="38.5">jack.</text>
<text x="61.1" y="36.4">board</text>
<text x="67.6" y="36.4">is</text>
<text x="70.4" y="36.4">providing</text>
<text x="239.3" y="37.2">to</text>
<text x="242.3" y="37.2">send</text>
<text x="247.9" y="37.2">data</text>
<text x="253.2" y="37.2">to</text>
<text x="256.3" y="37.2">each</text>
<text x="261.9" y="37.2">of</text>
<text x="265" y="37.2">our</text>
<text x="269.2" y="37.2">subsystems</text>
<text x="71.2" y="50.4">TEST</text>
<text x="104.2" y="53.2">TEST</text>
<text x="100.1" y="71.5">TEST</text>
<text x="100.3" y="69.4">J6</text>
<text x="76.5" y="74">TEST</text>
<text x="38.6" y="87">BRIGHTNESS</text>
<text x="51.4" y="87">CONTROLL</text>
<text x="185" y="132.7">CONTROLLS</text>
<text x="145.3" y="160.1">TEST</text>
<text x="186.5" y="160.1">TEST</text>
<text x="237.5" y="160.6">TEST</text>
<text x="101.9" y="173.3">This</text>
<text x="106.8" y="173.3">sections</text>
<text x="115.8" y="173.3">shows</text>
<text x="122.7" y="173.3">3</text>
<text x="125" y="173.3">buttons:</text>
<text x="133.9" y="173.3">The</text>
<text x="138.3" y="173.3">&quot;Start&quot;</text>
<text x="146" y="173.3">and</text>
<text x="150.6" y="173.3">&quot;End&quot;</text>
<text x="157.1" y="173.3">act</text>
<text x="161.3" y="173.3">as</text>
<text x="21.8" y="177.4">This</text>
<text x="21.8" y="179.4">that</text>
<text x="26.8" y="179.4">controlls</text>
<text x="26.8" y="177.4">section</text>
<text x="34.8" y="177.4">shows</text>
<text x="36.3" y="179.4">the</text>
<text x="40.5" y="179.4">motor.</text>
<text x="41.6" y="177.4">the</text>
<text x="45.8" y="177.4">use</text>
<text x="47.8" y="179.4">This</text>
<text x="50.2" y="177.4">of</text>
<text x="52.7" y="179.4">allows</text>
<text x="53.2" y="177.4">an</text>
<text x="56.7" y="177.4">h-bridge</text>
<text x="59.8" y="179.4">for</text>
<text x="101.9" y="175.4">the</text>
<text x="101.9" y="177.4">The</text>
<text x="106" y="175.4">limit</text>
<text x="106.2" y="177.4">last</text>
<text x="111" y="177.4">one</text>
<text x="111.5" y="175.4">switches</text>
<text x="115.5" y="177.4">acts</text>
<text x="120.7" y="175.4">for</text>
<text x="120.7" y="177.4">as</text>
<text x="124" y="177.4">a</text>
<text x="124.5" y="175.4">the</text>
<text x="126.4" y="177.4">reset</text>
<text x="128.6" y="175.4">motor</text>
<text x="132.2" y="177.4">to</text>
<text x="135.3" y="177.4">the</text>
<text x="135.3" y="175.4">to</text>
<text x="138.4" y="175.4">reset</text>
<text x="139.4" y="177.4">motor</text>
<text x="144.2" y="175.4">its</text>
<text x="146.1" y="177.4">subsystem</text>
<text x="147.8" y="175.4">&quot;scanning&quot;</text>
<text x="159.3" y="175.4">cycle.</text>
<text x="21.8" y="181.5">a</text>
<text x="21.8" y="183.5">pivoting</text>
<text x="24.2" y="181.5">&quot;scanning&quot;</text>
<text x="30.5" y="183.5">the</text>
<text x="34.6" y="183.5">sensors.</text>
<text x="35.7" y="181.5">motion</text>
<text x="43.4" y="181.5">through</text>
<text x="51.8" y="181.5">the</text>
<text x="55.9" y="181.5">motor</text>
</g>
<g font-size="1.8" fill="#006464">
<text x="163.8" y="22.5">C1</text>
<text x="86.9" y="29.3">U2</text>
<text x="163.8" y="25">.1uF</text>
<text x="81" y="32.1">LM7805_SEUB</text>
<text x="125" y="31.3">curiosityNano(pic18f57q43)-SB1</text>
<text x="139" y="33.9">CN1</text>
<text x="230.2" y="35.9" transform="rotate(-90 230.2 35.9)">LIGHT BOARD)</text>
<text x="232.1" y="34.9">J10</text>
<text x="98.5" y="38.7">+5V</text>
<text x="128.8" y="39">NC</text>
<text x="128.8" y="41.5">ID</text>
<text x="148.1" y="39">VBUS</text>
<text x="148.4" y="41.5">VOFF</text>
<text x="71.6" y="44.8">PWR_FLAG</text>
<text x="75.4" y="47.1">J16</text>
<text x="84.7" y="42.7" transform="rotate(-90 84.7 42.7)">input</text>
<text x="88.5" y="42.7" transform="rotate(-90 88.5 42.7)">ground</text>
<text x="92.3" y="42.7" transform="rotate(-90 92.3 42.7)">output</text>
<text x="128.8" y="44">CDC_RX</text>
<text x="128.8" y="46.6">CDC_TX</text>
<text x="147.9" y="44">DBG3</text>
<text x="147.9" y="46.6">DBG0</text>
<text x="230.2" y="45.8" transform="rotate(-90 230.2 45.8)">1</text>
<text x="230.2" y="43.4" transform="rotate(-90 230.2 43.4)">(NIGHT</text>
<text x="51.3" y="51.9">Barrel_Jack_Switch</text>
<text x="62.1" y="49.1">J2</text>
<text x="82.7" y="53.1" transform="rotate(-90 82.7 53.1)">200mA</text>
<text x="86.7" y="53.8" transform="rotate(-90 86.7 53.8)">F1</text>
<text x="103" y="50" transform="rotate(-90 103 50)">J1</text>
<text x="128.8" y="49.1">DBG1</text>
<text x="128.8" y="51.7">DBG2</text>
<text x="149.1" y="49.1">GND</text>
<text x="149.6" y="51.7">VTG</text>
<text x="81" y="58">C3</text>
<text x="95.3" y="58">C4</text>
<text x="104.1" y="58">R14</text>
<text x="121.5" y="54.1" transform="rotate(-90 121.5 54.1)">J19</text>
<text x="128.8" y="54.2">RC2</text>
<text x="128.8" y="56.7">RC3</text>
<text x="128.8" y="59.3">RB2</text>
<text x="149.4" y="54.2">RA7</text>
<text x="149.4" y="56.7">RA6</text>
<text x="149.4" y="59.3">RA5</text>
<text x="165.7" y="56.9" transform="rotate(-90 165.7 56.9)">J21</text>
<text x="230.7" y="55.9" transform="rotate(-90 230.7 55.9)">Board)</text>
<text x="80.8" y="60.3">.33uF</text>
<text x="95.3" y="60.6">.1uF</text>
<text x="104.1" y="60.6">1K</text>
<text x="118" y="60.7" transform="rotate(-90 118 60.7)">J18</text>
<text x="128.8" y="61.8">RB1</text>
<text x="128.8" y="64.4">RC4</text>
<text x="149.2" y="61.8">RB3</text>
<text x="149.2" y="64.4">RB0</text>
<text x="165.5" y="63.5" transform="rotate(-90 165.5 63.5)">J20</text>
<text x="167.5" y="60.2" transform="rotate(-90 167.5 60.2)">J22</text>
<text x="230.7" y="63.8" transform="rotate(-90 230.7 63.8)">(Sound</text>
<text x="232.2" y="60">J4</text>
<text x="66.1" y="69.4">GNDREF</text>
<text x="80" y="69.4">J15</text>
<text x="121.8" y="66.3" transform="rotate(-90 121.8 66.3)">J23</text>
<text x="128.8" y="66.9">RC5</text>
<text x="128.8" y="69.4">RC6</text>
<text x="128.8" y="72">RD4</text>
<text x="149.4" y="66.9">RA2</text>
<text x="149.4" y="69.4">RA1</text>
<text x="149.4" y="72">RA0</text>
<text x="230.7" y="66.1" transform="rotate(-90 230.7 66.1)">3</text>
<text x="128.8" y="74.5">GRD</text>
<text x="128.8" y="77.1">RA3</text>
<text x="149.1" y="74.5">GND</text>
<text x="149.2" y="77.1">RD7</text>
<text x="168.9" y="73">GNDREF</text>
<text x="230.2" y="76.8" transform="rotate(-90 230.2 76.8)">Board)</text>
<text x="111.8" y="79.6">GNDREF</text>
<text x="128.8" y="79.6">RA4</text>
<text x="128.8" y="82.1">RE2</text>
<text x="149.2" y="79.6">RD6</text>
<text x="149.2" y="82.1">RD5</text>
<text x="230.2" y="83.5" transform="rotate(-90 230.2 83.5)">(Light</text>
<text x="231.6" y="79.1">J11</text>
<text x="128.8" y="84.7">RC7</text>
<text x="128.8" y="87.2">RD0</text>
<text x="128.8" y="89.8">RD1</text>
<text x="149.2" y="84.7">RB5</text>
<text x="149.4" y="87.2">RF7</text>
<text x="149.4" y="89.8">RF6</text>
<text x="230.2" y="85.8" transform="rotate(-90 230.2 85.8)">2</text>
<text x="128.8" y="92.3">RD2</text>
<text x="128.8" y="94.8">RD3</text>
<text x="149.4" y="92.3">RF5</text>
<text x="149.4" y="94.8">RF4</text>
<text x="174" y="93.6">SW_DEBUG</text>
<text x="187.2" y="92.3">+5V</text>
<text x="108" y="99.6">D1</text>
<text x="113.8" y="101.7">GNDREF</text>
<text x="128.8" y="97.4">GND</text>
<text x="128.8" y="99.9">RF0</text>
<text x="149.1" y="97.4">GND</text>
<text x="149.3" y="99.9">RE1</text>
<text x="165.9" y="100.4">10K</text>
<text x="45.6" y="103.7">U1</text>
<text x="46.4" y="106.3">~</text>
<text x="108" y="102.1">LED</text>
<text x="128.8" y="102.5">DF1</text>
<text x="128.8" y="105">DF2</text>
<text x="128.8" y="107.5">DF3</text>
<text x="149.2" y="105">RC1</text>
<text x="149.2" y="107.5">RC0</text>
<text x="149.3" y="102.5">RE0</text>
<text x="161.1" y="106.3">GNDREF</text>
<text x="166.8" y="103">R2</text>
<text x="114.9" y="110.3">220 R11</text>
<text x="15" y="124.1">GNDREF</text>
<text x="32.3" y="120.2">REVERSEB</text>
<text x="32.3" y="124.1">FORWARDB</text>
<text x="51.7" y="124.1">FORWARDA</text>
<text x="52.1" y="120.2">REVERSEA</text>
<text x="32.3" y="127.9">OUT2B</text>
<text x="55.6" y="127.9">OUT2A</text>
<text x="63" y="130.1">GNDREF</text>
<text x="69.9" y="128.1">Motor_DC</text>
<text x="74.2" y="131.2">M1</text>
<text x="81" y="126.6" transform="rotate(-90 81 126.6)">+</text>
<text x="17" y="132.9">+5V</text>
<text x="32.3" y="132.9">GRN</text>
<text x="32.3" y="136.8">OUT1B</text>
<text x="55.6" y="136.8">OUT1A</text>
<text x="57.6" y="132.9">GRN</text>
<text x="32.3" y="140.6">PVCCB</text>
<text x="55.5" y="140.6">PVCCA</text>
<text x="69.1" y="140.6">+5V</text>
<text x="126.2" y="140.6">+5V</text>
<text x="131.2" y="143.1">SW_START</text>
<text x="133.9" y="140.6">SW3</text>
<text x="166.9" y="140.6">+5V</text>
<text x="172.7" y="143.1">SW_END</text>
<text x="174.5" y="140.6">SW2</text>
<text x="217.7" y="140.6">+5V</text>
<text x="222.5" y="143.1">SW_RESET</text>
<text x="225.3" y="140.6">SW4</text>
<text x="22.4" y="149.2">.1uF</text>
<text x="22.6" y="146.9">C5</text>
<text x="32.3" y="144.4">VCC</text>
<text x="58" y="144.4">D1A</text>
<text x="74.4" y="153">.1uF</text>
<text x="74.7" y="150.7">C6</text>
<text x="137.4" y="155">R8</text>
<text x="178.1" y="155">R9</text>
<text x="228.9" y="155">R10</text>
<text x="15.3" y="157.1">GNDREF</text>
<text x="67.3" y="160.9">GNDREF</text>
<text x="136.9" y="157.8">10K</text>
<text x="148.1" y="156.3">J12</text>
<text x="177.6" y="157.8">10K</text>
<text x="188.7" y="156.3">J13</text>
<text x="228.4" y="157.8">10K</text>
<text x="239.5" y="156.3">J14</text>
<text x="138.4" y="164.7">GNDREF</text>
<text x="179.1" y="164.7">GNDREF</text>
<text x="229.9" y="164.7">GNDREF</text>
</g>
<g font-size="1.8" fill="#0f0f0f">
<text x="210.7" y="23.8">Ground</text>
<text x="218.5" y="23.8">1</text>
<text x="211.7" y="26.3">Power</text>
<text x="218.5" y="26.3">1</text>
<text x="163.8" y="35.2">Ground</text>
<text x="163.8" y="31.4">Ground</text>
<text x="171.7" y="35.2">1</text>
<text x="171.7" y="31.4">2</text>
<text x="176.1" y="32.7">Power</text>
<text x="182.9" y="32.7">1</text>
<text x="163.8" y="39">Ground</text>
<text x="171.7" y="39">3</text>
<text x="176.1" y="37.8">Power</text>
<text x="182.9" y="37.8">3</text>
<text x="176.1" y="42.8">Power</text>
<text x="182.9" y="42.8">2</text>
<text x="210.7" y="47.9">Ground</text>
<text x="218.5" y="47.9">3</text>
<text x="211.7" y="50.5">Power</text>
<text x="218.5" y="50.5">3</text>
<text x="209.4" y="69.5">Ground</text>
<text x="217.2" y="69.5">2</text>
<text x="210.4" y="72">Power</text>
<text x="217.2" y="72">2</text>
<text x="101" y="86">START</text>
<text x="101.5" y="89.8">END</text>
<text x="98.2" y="93.6">RESET</text>
<text x="157.5" y="93.6">FORWARD</text>
<text x="157.5" y="91.1">REVERSE</text>
<text x="151.1" y="150.8">START</text>
<text x="191.8" y="150.8">END</text>
<text x="241.3" y="150.8">RESET</text>
</g>
<g font-size="1.8" fill="#a90000">
<text x="222.2" y="23.9">8</text>
<text x="222.2" y="29">6</text>
<text x="222.2" y="26.4">7</text>
<text x="222.2" y="34">4</text>
<text x="222.2" y="31.5">5</text>
<text x="126.3" y="37.8">1</text>
<text x="126.3" y="40.4">2</text>
<text x="153.6" y="37.8">56</text>
<text x="153.6" y="40.4">55</text>
<text x="222.2" y="41.7">1</text>
<text x="222.2" y="39.1">2</text>
<text x="222.2" y="36.6">3</text>
<text x="83.6" y="45.2" transform="rotate(-90 83.6 45.2)">1</text>
<text x="87.4" y="45.2" transform="rotate(-90 87.4 45.2)">2</text>
<text x="91.2" y="45.2" transform="rotate(-90 91.2 45.2)">3</text>
<text x="126.3" y="42.9">3</text>
<text x="126.3" y="45.5">4</text>
<text x="153.6" y="42.9">54</text>
<text x="153.6" y="45.5">53</text>
<text x="77.2" y="53.4" transform="rotate(-90 77.2 53.4)">1</text>
<text x="99" y="51.8">1</text>
<text x="126.3" y="48">5</text>
<text x="126.3" y="50.5">6</text>
<text x="126.3" y="53.1">7</text>
<text x="153.6" y="48">52</text>
<text x="153.6" y="50.5">51</text>
<text x="153.6" y="53.1">50</text>
<text x="222.2" y="53.1">6</text>
<text x="222.2" y="50.5">7</text>
<text x="222.2" y="48">8</text>
<text x="69.1" y="54.4">1</text>
<text x="69.1" y="56.9">3</text>
<text x="69.1" y="59.4">2</text>
<text x="123.1" y="55.6">1</text>
<text x="123.1" y="58.2">1</text>
<text x="126.3" y="55.6">8</text>
<text x="126.3" y="58.2">9</text>
<text x="153.6" y="55.6">49</text>
<text x="153.6" y="58.2">48</text>
<text x="157.4" y="55.6">1</text>
<text x="157.4" y="58.2">1</text>
<text x="222.2" y="58.2">4</text>
<text x="222.2" y="55.6">5</text>
<text x="123.1" y="60.7">1</text>
<text x="125.7" y="60.7">10</text>
<text x="125.7" y="63.2">11</text>
<text x="125.7" y="65.8">12</text>
<text x="153.6" y="60.7">47</text>
<text x="153.6" y="63.2">46</text>
<text x="153.6" y="65.8">45</text>
<text x="157.4" y="60.7">1</text>
<text x="222.2" y="65.8">1</text>
<text x="222.2" y="63.2">2</text>
<text x="222.2" y="60.7">3</text>
<text x="77.2" y="67.4" transform="rotate(-90 77.2 67.4)">1</text>
<text x="97.5" y="67.4" transform="rotate(-90 97.5 67.4)">1</text>
<text x="125.7" y="68.3">13</text>
<text x="125.7" y="70.9">14</text>
<text x="153.6" y="68.3">44</text>
<text x="153.6" y="70.9">43</text>
<text x="222.2" y="69.6">8</text>
<text x="125.7" y="73.4">15</text>
<text x="125.7" y="75.9">16</text>
<text x="153.6" y="73.4">42</text>
<text x="153.6" y="75.9">41</text>
<text x="222.2" y="77.2">5</text>
<text x="222.2" y="74.7">6</text>
<text x="222.2" y="72.1">7</text>
<text x="125.7" y="78.5">17</text>
<text x="125.7" y="81">18</text>
<text x="125.7" y="83.6">19</text>
<text x="153.6" y="78.5">40</text>
<text x="153.6" y="81">39</text>
<text x="153.6" y="83.6">38</text>
<text x="222.2" y="82.3">3</text>
<text x="222.2" y="79.8">4</text>
<text x="125.7" y="86.1">20</text>
<text x="125.7" y="88.6">21</text>
<text x="153.6" y="86.1">37</text>
<text x="153.6" y="88.6">36</text>
<text x="222.2" y="87.4">1</text>
<text x="222.2" y="84.8">2</text>
<text x="125.7" y="91.2">22</text>
<text x="125.7" y="93.7">23</text>
<text x="153.6" y="91.2">35</text>
<text x="153.6" y="93.7">34</text>
<text x="125.7" y="96.3">24</text>
<text x="125.7" y="98.8">25</text>
<text x="125.7" y="101.3">26</text>
<text x="153.6" y="96.3">33</text>
<text x="153.6" y="98.8">32</text>
<text x="153.6" y="101.3">31</text>
<text x="174.6" y="96.3">3</text>
<text x="174.6" y="101.3">1</text>
<text x="182.2" y="96.3">4</text>
<text x="182.2" y="101.3">2</text>
<text x="125.7" y="103.9">27</text>
<text x="125.7" y="106.4">28</text>
<text x="153.6" y="103.9">30</text>
<text x="153.6" y="106.4">29</text>
<text x="29.8" y="119.1">1</text>
<text x="62.2" y="119.1">12</text>
<text x="29.8" y="122.9">2</text>
<text x="62.2" y="122.9">11 FORWARD</text>
<text x="62.2" y="122.9">11</text>
<text x="28.3" y="131.8">FIN1</text>
<text x="29.8" y="126.7">3</text>
<text x="61.3" y="131.8">FIN2</text>
<text x="62.2" y="126.7">10</text>
<text x="83.3" y="126.4" transform="rotate(-90 83.3 126.4)">1</text>
<text x="29.8" y="135.6">4</text>
<text x="62.8" y="135.6">9</text>
<text x="83.3" y="136.6" transform="rotate(-90 83.3 136.6)">2</text>
<text x="29.8" y="139.4">5</text>
<text x="29.8" y="143.3">6</text>
<text x="62.8" y="139.4">8</text>
<text x="62.8" y="143.3">7</text>
<text x="131.4" y="145.8">3</text>
<text x="139" y="145.8">4</text>
<text x="172" y="145.8">3</text>
<text x="179.6" y="145.8">4</text>
<text x="222.8" y="145.8">3</text>
<text x="230.4" y="145.8">4</text>
<text x="131.4" y="150.9">1</text>
<text x="139" y="150.9">2</text>
<text x="145.8" y="153.7" transform="rotate(-90 145.8 153.7)">1</text>
<text x="172" y="150.9">1</text>
<text x="179.6" y="150.9">2</text>
<text x="186.4" y="153.7" transform="rotate(-90 186.4 153.7)">1</text>
<text x="222.8" y="150.9">1</text>
<text x="230.4" y="150.9">2</text>
<text x="237.2" y="153.7" transform="rotate(-90 237.2 153.7)">1</text>
</g>
</svg>
